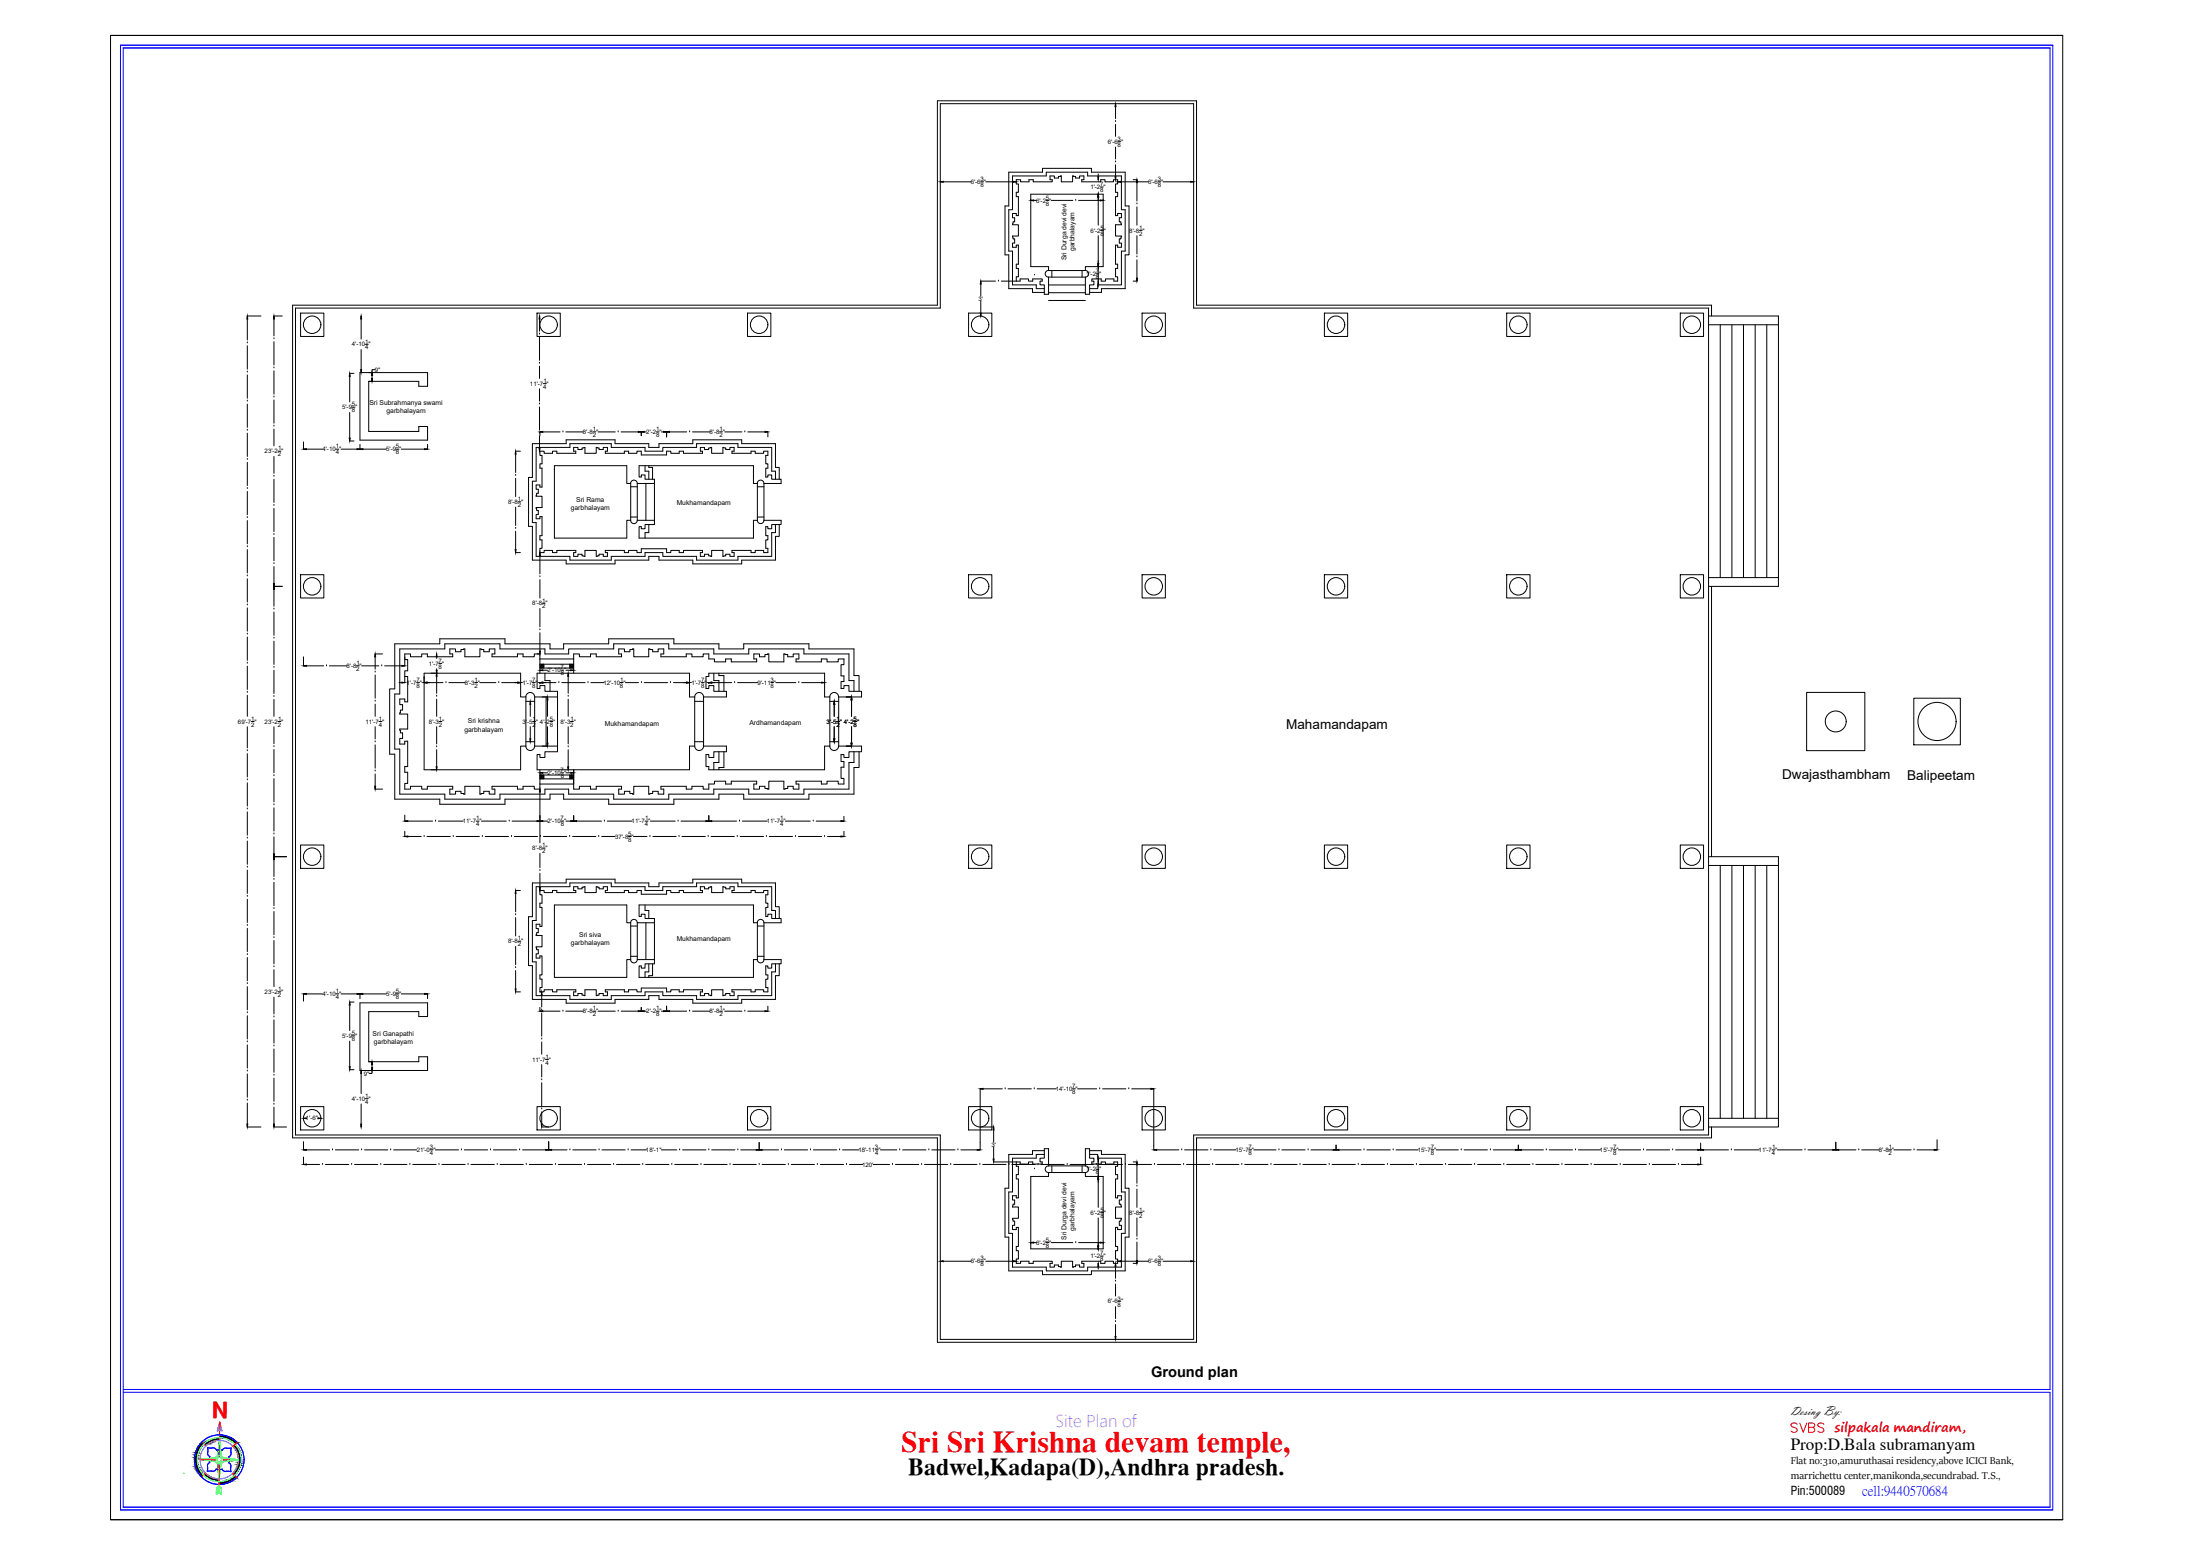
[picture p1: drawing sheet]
<svg xmlns="http://www.w3.org/2000/svg" width="1189mm" height="841mm" viewBox="0 0 1189 841" stroke-linecap="round" stroke-linejoin="round" font-family="sans-serif">
<!-- layer: 0 -->
<g fill="none" stroke="#000" stroke-width=".54">
<path d="M603 58v6M603 66h.1M603 67v7M603 79v7M604 77h2M510 98h15M530 98h1M533 98h15M593 97h1M593 94v2M603 97h.1M603 87h.1"/>
<path d="M603 89v7M604 98h.1M606 98h14M612 97h3M614 99v10M626 98h1M629 98h14M550 117v-11h-1v-2h1v-5h-1v-2h3v1h4v-1h2v1h11v-1h-2v-2h3v1h2v-1h2v3h6v-3h1v1h2v-1h3v2h-1v1h10v-1h2v1h5v-1h2v2h-1v5h1v2h-1v11M550 116h-1v-1h-2v3h1v2h-1v1h3v7h-3v1h1v2h-1v3h2v-2h1v11h-1v2h1v5h-1v2M557 105h39v39h-9v2h-20v-2h-10zM559 108h1M565 108h2"/>
<path d="M568 108h12M581 108h.1M583 108h12M593 106v16M595 101h1M603 116h1v-1h2v3h-1v2h1v1h-3v7h3v1h-1v2h1v3h-2v-2h-1v11h1v2h-1v5h1v2h-2v-1h-5v1h-2v-1h-5v1h1v2h-2v5h-2v-9M614 110h.1M614 112v10M593 127v15M595 124h1M614 139h.1M614 127v10"/>
<path d="M616 124h1M530 152h8M530 153v7M540 152h.1M559 148v1M564 158h-6v-2h-13v-18h-2v-27h2v-18h18v-2h27v2h18v18h2v27h-2v18h-13v2h-6M564 156h-4v-2h-13v-18h-2v-23h2v-18h18v-2h23v2h18v18h2v23h-2v18h-13v2h-4M567 146a1.8 1.8 0 0 0-2 2 1.8 1.8 0 0 0 2 2M567 150v9h-3v-5h-2v-2h1v-1h-5v1h-2v-1h-5v1h-10M567 150h20M567 154h20M567 158h20"/>
<path d="M568 146v4M585 146v4M587 146a1.8 1.8 0 0 1 1 2 1.8 1.8 0 0 1-1 2M592 148h2M593 152h.1M593 144h.1M593 144v8M593 153v2M612 152h3M614 140v10M134 171h7M134 172v12"/>
<path d="M148 171h5M148 172v9M160 166h348v-110h137v110h278v447h-278v110h-137v-110h-348zM162 169h13v13h-13zM195 171h.1M195 172v11M290 169h13v13h-13zM291 171h1M292 172v7M404 169h13v13h-13zM523 169h13v13h-13zM530 171h.1"/>
<path d="M530 163v6M567 162h20M617 169h13v13h-13zM716 169h12v13h-12zM814 169h13v13h-13zM908 169h13v13h-13zM923 171h38v146h-38M923 175h38M925 171v-6h-278v-111h-140v111h-349v450h349v110h140v-110h278v-6M930 175v137M936 175v137M942 175v137"/>
<path d="M948 175v137M955 175v137M134 185h.1M134 187v12M148 183h.1M148 199h.1M148 185v12M195 189v11M197 186h2M203 200h-2v1M292 180h.1M292 196h.1"/>
<path d="M292 182v13M292 198v6M134 201h.1M134 217h.1M134 203v12M134 218v13M148 214h.1M148 200v13M148 216v13M189 202h2M189 203v14M190 220h2"/>
<path d="M195 201h36v8h-5v-3h-27v27h27v-3h5v8h-36zM201 203v1M292 218h.1M292 210v7M292 220v12M294 207h1M134 232h.1M134 234v13M148 230h.1M148 232v9M164 239v4M189 238h2"/>
<path d="M189 223v14M292 234h.1M292 236v6M292 233v2M293 233h10M304 233h.1M306 233h9M320 233h2M323 233h9M334 233h.1M336 233h9M347 233v2"/>
<path d="M348 233h1M355 233h1M357 233h2M360 233v3M362 233h9M373 233h.1M374 233h10M389 233h1M392 233h9M403 233h.1M404 233h9M415 233v3"/>
<path d="M134 248h.1M134 250v12M148 257h.1M148 247v9M148 259v12M150 244h2M166 243h8M181 243h2M184 243h9M195 240v3M196 243h13M214 243h2"/>
<path d="M217 243h12M231 240v3M279 244h2M279 257h.1M279 245v10M279 258v10M291 244h1M292 244h2v1h5v-1h2v1h10v-1h-1v-2h2v1h2v-1h2v3h6v-3h2v1h2v-1h2v2h-1v1M292 244v2h1v5h-1v2h1v10h-1v-1h-2v2h1v2h-1v2h3v6h-3v2h1v2h-1v2h2v-1h1v10h-1v3h1v4h-1v2M300 253h.1M327 245h10v-1h3v1h4v-1h3v2h13v-2h3v1h4v-1h2v1h11v-1h-2v-2h3v1h2v-1h2v3h6v-3h1v1h2v-1h3v2h-1v1h10v-1h2v1h5v-1h2v2h-1v5h1v2h-1v5h1v-1h2v2h5v2h-9M349 252v3h2v4"/>
<path d="M351 252h2v7M419 259v-4h-2v-13h-18v-2h-23v2h-18v2h-9v-2h-19v-2h-22v2h-18v18h-2v22h2v19h18v2h22v-2h19v-3h9v3h18v2h23v-2h18v-13h2v-5M421 259v-7h-2v-12h-18v-2h-27v2h-18v2h-5v-2h-19v-2h-26v2h-18v18h-2v26h2v19h18v2h26v-2h19v-2h5v2h18v2h27v-2h18v-13h2v-7M134 264h.1M134 280h.1M134 265v13M148 273h.1M148 275v12M279 274v10M280 271h1M341 261a1.8 1.8 0 0 1 2-2 1.8 1.8 0 0 1 1 2M341 261h-2v-9h-39v39h39v-10h2"/>
<path d="M341 261v20M341 279h3M341 263h3M344 261v20M344 261h10M349 261v20M409 261a1.8 1.8 0 0 1 2-2 1.8 1.8 0 0 1 2 2M409 261h-2v-9h-62v6h2v-1h2v2h5v24h-5v3h-2v-2h-2v7h62v-10h2M409 261v20M409 279h4M409 263h4M413 261v20"/>
<path d="M134 295h.1M134 281v13M134 297v12M148 289h.1M148 290v13M279 298h2M279 285h.1M279 287v10M292 298h.1M327 297v1h1v3h-2v-2h-2v1l-2 1v-4h-6v4l-2-1v-1h-2v2h-2v-3h1v-1h-10v1h-2v-1h-5v1h-2M341 281a1.8 1.8 0 0 0 2 2 1.8 1.8 0 0 0 1-2M344 281h10"/>
<path d="M351 283v5h-2v3M409 281a1.8 1.8 0 0 0 2 2 1.8 1.8 0 0 0 2-2M413 281h9v2h-5v3h-2v-2h-1v5h1v3h-1v4h1v2h-2v-1h-5v1h-2v-1h-10v1h1v3h-3v-2h-2v1l-1 1v-4h-6v4l-2-1v-1h-2v2h-3v-3h2v-1h-11v1h-2v-1h-4v1h-3v-2h-13v2h-3v-1h-4v1h-3v-1h-10M134 311h.1M134 313v12M148 317h5M148 304h.1M148 306v9M148 318v9M162 310h13v13h-13zM292 312h.1M292 300v10"/>
<path d="M292 313v10M523 310h13v13h-13zM617 310h13v13h-13zM716 310h12v13h-12zM814 310h13v13h-13zM908 310h13v13h-13zM923 312h38M925 317v146M134 327h.1M134 328v13M148 329h.1M148 331v12"/>
<path d="M292 329v10M293 326h2M134 343h.1M134 358h.1M134 344v13M134 360v12M148 345h.1M148 346v13M164 355v5M166 360h9M176 360h.1M178 360h9"/>
<path d="M193 360h1M195 360h10M203 353h4M203 355v6M206 360h.1M208 360h9M219 355v5M236 353h.1M236 355v1M237 358h2M290 353h2M292 353h-3v2h-6v-2h-3v2h-14v-2h1v-2h-3v1h-3v-1h-2v4h-8v-4h-2v1h-3v-1h-3v2h2v2h-14v-2h-3v2h-6v-2h-3v3h1v6h-1v3"/>
<path d="M292 340h.1M292 342v10M292 353v11M292 356h18M292 359h18l-2 2v-2M292 359h.1M292 360h.1M293 359h-1M293 360h.1M293 359v1M293 359h1v2M293 359l-1 1"/>
<path d="M294 360h-1M294 359l-2 2M294 360h.1M308 359h.1M309 359h-1M309 360h-1M309 359l-1 1M309 359h.1M310 359l-1 1M310 360l-1 1M336 355v-2h-2v-2h3v1h3v-1h2v4h9v-4h2v1h3v-1h3v2h-2v2h14v-2h3v2h6v-2h3v3h3v2h6v-2h3v2h14M336 355h-14v-2h-3v2h-6v-2h-3v11"/>
<path d="M409 358v-2h-2v-3h3v2h3v-1l2-1v5h9v-5l2 1v1h3v-2h3v3h-2v2h14v-2h3v2h6v-2h3v3h-2v6h2v3h-2v4h2v-2h3v3h7v3h-13M134 374h.1M134 376v11M148 360h.1M148 376h.1M148 362v13M148 378v9M203 363h.1M203 379h.1M203 365v12M216 369h1M219 365v4"/>
<path d="M219 365h1v14M220 379h-1v-1h-3v3h2v3h-2v2h4v8h-4v2h2v3h-2v3h3v-2h1v14h-1v3h1v6h-1v3h3v-1h6v1h3v-1h14v1h-2v3h3v-2h3v2h2v-4h8v4h2v-2h3v2h3v-3h-1v-1h14v1h3v-1h6v1h3M225 369h2M229 366h.1M231 369h8M236 376h.1M236 361v1M236 365v9M236 378v9M241 369h.1M243 369h8M257 369h1"/>
<path d="M259 369h9M270 369h.1M271 369h9M281 369h.1M284 376a2.4 2.4 0 0 1 3-2 2.4 2.4 0 0 1 2 2M284 376h-3v-12h-52v52h52v-13h3M284 376v27M284 379h5M288 369h1M289 376v27M289 376h12M292 369h.1"/>
<path d="M292 361h18M293 360l-1 1M293 360v1M293 362h3M293 369h7M294 361h.1M294 360l-1 1M294 364v4h3v5M295 376v27M296 378v9M302 369h.1M303 362h2"/>
<path d="M304 369h12M306 362h2M307 376h.1M307 365v9M307 378v9M308 360h.1M309 360l-1 1M310 361h.1M318 369h.1M319 369h7M335 369h2M338 369h7"/>
<path d="M347 369h.1M348 369h13M362 369h.1M364 369h7M375 376a2.4 2.4 0 0 1 3-2 2.4 2.4 0 0 1 2 2M375 376h-2v-12h-83v8h2v-2h2v3h7v33h-7v3h-2v-1h-2v8h83v-13h2M375 379h5M375 376v27M379 369h2M380 376h13v-3h-7v-3h-3v2h-1v-7h1v-1h63v12h2M380 376v27M383 369h.1"/>
<path d="M385 369h10M386 364v4h2v5M388 364v1h3v8M397 369h.1M399 369h10M417 369h1M419 369h11M432 369h.1M433 369h11M448 376a2.4 2.4 0 0 1 3-2 2.4 2.4 0 0 1 2 2M448 379h5M448 376v27"/>
<path d="M453 376v27M460 378v9M461 373v-5h-2v-15h-25v-2h-29v2h-19v-2h-25v-3h-29v3h-25v2h-13v-2h-24v-3h-30v3h-24v24h-3v30h3v24h24v3h30v-3h24v-3h13v3h25v3h29v-3h25v-3h19v3h29v-3h25v-14h2v-6M464 373v-8h-3v-14h-24v-3h-35v3h-14v-3h-24v-3h-35v3h-24v3h-8v-3h-24v-3h-35v3h-25v24h-2v35h2v25h25v2h35v-2h24v-3h8v3h24v2h35v-2h24v-3h14v3h35v-3h24v-14h3v-9M976 374h32v31h-32zM1034 377h25v25h-25zM134 393v11M136 390h1M148 393v9M150 390h2M203 380v7M203 393v6"/>
<path d="M205 390h1M236 393v9M237 390h2M287 380v7M287 393v6M288 390h1M296 393v8M297 390h2M307 393v9M308 390h2M451 380v7M451 393v6"/>
<path d="M452 390h2M460 393v8M461 390h2M134 406h.1M134 407v13M148 419h.1M148 403h.1M148 405v12M203 416h.1M203 401h.1M203 402v13M203 418v7"/>
<path d="M236 403h.1M236 405v9M284 403a2.4 2.4 0 0 0 3 2 2.4 2.4 0 0 0 2-2M284 401h5M289 403h12M292 416v10M292 419h18M292 420h.1M292 419h.1M293 419h-1M293 419l-1 1M293 419h.1"/>
<path d="M293 417h3M293 419l-1 2M294 419h.1M294 419l-1 2M294 420h-1M303 417h2M306 417h2M307 403h.1M307 405v9M308 419v2M309 419h-1M309 419l-1 1"/>
<path d="M309 419h.1M309 420h-1M310 419h-1M310 420h.1M310 416v10h3v-1h6v1h3v-1h14M310 419l-2 2M310 420l-1 1M310 419v1M375 403a2.4 2.4 0 0 0 3 2 2.4 2.4 0 0 0 2-2M375 401h5M380 403h13v3h-7v3h-3v-1h-1v6h1v2h63v-13h2M388 406v6h-2v4"/>
<path d="M391 406v9h-3v1M448 403a2.4 2.4 0 0 0 3 2 2.4 2.4 0 0 0 2-2M448 401h5M453 403h13v3h-7v3h-3v-1h-2v3h2v3h-2v6h2v4h-3v-2h-6v2h-3v-2h-14v2h2v2h-3v-1h-3v1h-2v-4h-9v4h-2v-1h-3v1h-3v-2h2v-2M134 437h.1M134 421h.1M134 423v12M134 439v12M148 435h.1M148 421v12M148 436v13M203 426h4"/>
<path d="M292 428v12M292 424h18M292 421l2-2v2M292 421h18M292 426h.1M292 421h.1M293 420v1M294 420l-1 1M308 420h.1M309 421h.1M309 420v1M310 420v1"/>
<path d="M409 422h-14v2h-3v-2h-6v2h-3v2h-3v-1h-6v1h-3v-1h-14v1h2v3h-3v-2h-3v2h-2v-4h-9v4h-2v-2h-3v2h-3v-3h2v-1M134 453h.1M134 454v13M148 450h.1M148 452v9M162 456h13v13h-13zM219 440v4M219 449v3M220 444h14M220 452h8M229 452h.1M231 452h12"/>
<path d="M235 444h.1M237 444h13M245 452h.1M247 452h12M257 444h2M260 444h14M261 452h.1M262 452h13M275 444h.1M276 452h.1M277 444h13M278 452h13"/>
<path d="M292 442h.1M292 440v15M292 452h.1M293 458h2M293 444h3M294 452h12M303 443h2M306 444h2M308 452h.1M309 452h13M310 441v3M312 444h13"/>
<path d="M324 452h.1M325 452h7M327 444h.1M328 444h14M340 452h1M342 452h8M349 444h1M351 452h.1M351 444h14M353 452h12M366 444h.1M367 452h.1"/>
<path d="M368 444h13M369 452h12M383 452h.1M383 441v3M384 452h13M385 444h13M398 452h.1M400 444h.1M400 452h13M401 444h14M414 452h.1M416 452h12"/>
<path d="M422 444h1M424 444h14M430 452h.1M431 452h13M439 444h.1M441 444h13M446 452h.1M447 452h7M456 441v3M456 449v3M523 456h13v13h-13zM617 456h13v13h-13z"/>
<path d="M716 456h12v13h-12zM814 456h13v13h-13zM908 456h13v13h-13zM134 468h.1M134 470v13M148 463h7M148 475h.1M148 464v9M148 477v12M292 470h.1M292 461v8M292 472v7"/>
<path d="M923 463h38v146h-38M923 467h38M930 467v137M936 467v137M942 467v137M948 467v137M955 467v137M134 500h.1M134 484h.1M134 486v12M148 491h.1M148 492v13"/>
<path d="M279 481h2M279 494h.1M279 483v10M279 496v10M292 481h2v1h5v-1h2v1h10v-1h-1v-2h2v1h2v-1h2v3h6v-3h2v1h2v-1h2v2h-1v1M292 481v2h1v5h-1v2h1v10h-1v-1h-2v3h1v2h-1v1h3v6h-3v2h1v2h-1v3h2v-2h1v11h-1v2h1v4h-1v3M292 481h.1M327 482h10v-1h3v1h4v-1h3v2h13v-2h3v1h4v-1h2v1h11v-1h-2v-2h3v1h2v-1h2v3h6v-3h1v1h2v-1h3v2h-1v1h10v-1h2v1h5v-1h2v2h-1v5h1v2h-1v5h1v-1h2v2h5v2h-9M341 498a1.8 1.8 0 0 1 2-1 1.8 1.8 0 0 1 1 1M341 498h-2v-9h-39v39h39v-10h2M341 498v20M344 498h10"/>
<path d="M344 498v20M349 489v3h2v4M349 498v20M409 498a1.8 1.8 0 0 1 2-1 1.8 1.8 0 0 1 2 1M409 498h-2v-9h-62v6h2v-1h2v2h5v25h-5v2h-2v-1h-2v6h62v-10h2M409 498v20M413 498v20M419 496v-4h-2v-13h-18v-2h-23v2h-18v2h-9v-2h-19v-2h-22v2h-18v18h-2v23h2v18h18v2h22v-2h19v-2h9v2h18v2h23v-2h18v-13h2v-4M421 496v-6h-2v-13h-18v-2h-27v2h-18v2h-5v-2h-19v-2h-26v2h-18v18h-2v27h2v18h18v2h26v-2h19v-2h5v2h18v2h27v-2h18v-13h2v-6M134 516h.1M134 501v13M134 517v13"/>
<path d="M148 506h.1M148 508v13M279 511v10M280 508h1M341 518a1.8 1.8 0 0 0 2 2 1.8 1.8 0 0 0 1-2M341 500h3M341 517h3M344 518h10M409 518a1.8 1.8 0 0 0 2 2 1.8 1.8 0 0 0 2-2M409 500h4M409 517h4M413 518h9v3h-5v2h-2v-1h-1v5h1v2h-1v4h1v3h-2v-1h-5v1h-2v-1h-10v1h1v2h-3v-1h-2v1h-1v-3h-6v3h-2v-1h-2v1h-3v-2h2v-1h-11v1h-2v-1h-4v1h-3v-2h-13v2h-3v-1h-4v1h-3v-1h-10"/>
<path d="M134 531h.1M134 533v13M148 522h.1M148 524v9M148 539v9M150 536h2M164 537v4M166 537h8M181 537h2M184 537h9M195 537v2M196 537h13"/>
<path d="M214 537h2M217 537h12M231 537v2M279 536h2M279 523h.1M279 524v10M292 536h1M293 537v7M300 526h.1M327 535v1h1v2h-2v-1h-2v1h-2v-3h-6v3h-2v-1h-2v1h-2v-2h1v-1h-10v1h-2v-1h-5v1h-2M351 521v4h-2v3M353 521v6h-2v1"/>
<path d="M134 547h.1M134 549v12M148 549h.1M148 551v12M189 541h2M189 543v14M190 560h2M195 542h36v7h-5v-3h-27v27h27v-2h5v7h-36zM292 544v2M293 546h.1M293 547v13M293 546h10"/>
<path d="M304 546h.1M306 546h9M320 546h2M323 546h9M334 546h.1M336 546h9M347 544v2M348 546h1M355 546h1M357 546h2M360 543v3M362 546h9"/>
<path d="M373 546h.1M374 546h10M389 546h1M392 546h9M403 546h.1M404 546h9M415 543v3M134 579h.1M134 563h.1M134 564v13M148 565h.1M148 567v12"/>
<path d="M189 578h2M189 562v14M195 580v11M201 578v2h-2M201 575v2M293 561h.1M293 563v6M293 575v7M295 572h1M134 594h.1M134 580v13M134 596v11"/>
<path d="M148 596h.1M148 581h.1M148 582v13M148 598v9M162 598h13v12h-13zM195 596v11M197 593h2M290 598h13v12h-13zM293 599h.1M293 583h.1M293 585v12M404 598h13v12h-13z"/>
<path d="M523 598h13v12h-13zM530 588v33M531 588h11M543 588h.1M545 588h12M559 588h.1M560 588h11M580 588h1M582 588h11M594 588h.1M596 588h12M610 588h.1"/>
<path d="M612 588h10M617 598h13v12h-13zM623 588v33M716 598h12v12h-12zM814 598h13v12h-13zM908 598h13v12h-13zM134 609h7M148 609h7M164 604h.1M164 617v4M166 604h.1M172 604h.1"/>
<path d="M173 604h.1M195 609h.1M293 609h3M293 601v6M297 617v4M410 617v4M530 609h7M537 610v7M537 619v7M722 619v2M821 619v2M919 617v4"/>
<path d="M923 604h38M992 617v4M1047 616v5M164 625v4M166 629h7M166 621h12M174 629h.1M176 629h12M180 621h.1M181 621h13M190 629h.1M192 629h12"/>
<path d="M195 621h.1M197 621h13M206 629h.1M207 629h13M211 621h.1M213 621h12M221 629h.1M223 629h13M232 621h2M235 621h13M237 629h.1M239 629h12"/>
<path d="M249 621h.1M251 621h13M253 629h.1M255 629h12M265 621h.1M267 621h12M269 629h.1M270 629h13M281 621h.1M282 621h13M284 629h.1M286 629h13"/>
<path d="M298 621h8M300 629h.1M302 629h12M308 621h.1M310 621h12M316 629h.1M317 629h13M324 621h.1M325 621h13M332 629h.1M333 629h13M339 621h.1"/>
<path d="M341 621h8M347 629h.1M349 629h12M357 621h9M363 629h.1M365 629h12M367 621h.1M369 621h12M379 629h.1M380 629h13M383 621h.1M385 621h12"/>
<path d="M395 629h.1M396 629h13M399 621h.1M400 621h9M410 629h.1M412 629h12M412 621h9M422 621h.1M424 621h12M426 629h.1M428 629h12M438 621h.1"/>
<path d="M440 621h12M442 629h.1M443 629h13M454 621h.1M455 621h9M457 629h.1M459 629h7M472 629h9M473 621h2M476 621h9M482 629h.1M484 629h12"/>
<path d="M486 621h.1M488 621h12M498 629h.1M500 629h12M502 621h.1M504 621h12M514 629h.1M515 629h13M518 621h.1M519 621h9M530 629h.1M531 629h13"/>
<path d="M537 628h14v1h5v-1h2v1h5v-1h-1v-2h2v-6h3v10M545 629h.1M547 629h12M549 628v2h1v4h-1v3h1v10h-1v-1h-2v2h1v2h-1v2h3v6h-3v2h1v2h-1v2h2v-1h1v10h-1v3h1v4h-1v2h3v-1h4v1h2v-1h11v1h-2v2h3v-1h2v1h2v-3h6v3h1v-1h2v1h3v-2h-1v-1h10v1h2v-1h5v1h2v-2h-1v-4h1v-3h-1v-10h1v1h2v-2h-1v-2h1v-2h-3v-6h3v-2h-1v-2h1v-2h-2v1h-1v-10h1v-3h-1v-4h1v-2h-2v1h-5v-1h-2v1h-5v-1h1v-2h-2v-6h-2v10M559 631h.1M561 629h.1M563 629h12M564 622h-6v2h-13v18h-2v26h2v18h18v3h27v-3h18v-18h2v-26h-2v-18h-13v-2h-6M564 624h-4v2h-13v18h-2v22h2v18h18v2h23v-2h18v-18h2v-22h-2v-18h-13v-2h-4M567 630a1.8 1.8 0 0 0-2 2 1.8 1.8 0 0 0 2 1M567 633v2h-10v40h39v-40h-9v-2M567 630h20"/>
<path d="M567 633h20M568 630v3M577 629h.1M578 629h13M585 630v3M587 630a1.8 1.8 0 0 1 1 2 1.8 1.8 0 0 1-1 1M592 632h2M592 629h.1M593 628h.1M593 635h.1M593 625v1M593 628v7"/>
<path d="M593 637v15M594 629h13M608 629h.1M610 629h12M612 628h3M614 629v10M624 629h.1M625 621h12M625 629h13M639 621h.1M640 629h.1M640 621h13"/>
<path d="M641 629h13M654 621h.1M655 629h.1M656 621h12M657 629h13M671 629h.1M673 629h12M675 621h1M678 621h12M687 629h.1M688 629h13M691 621h.1"/>
<path d="M693 621h12M703 629h.1M704 629h13M707 621h.1M708 621h12M718 629h.1M720 629h12M724 621h12M734 629h.1M736 629h12M737 621h.1M739 621h12"/>
<path d="M750 629h.1M751 629h13M753 621h.1M754 621h12M765 629h.1M767 629h13M773 621h2M776 621h12M781 629h.1M783 629h12M790 621h.1M791 621h13"/>
<path d="M797 629h.1M798 629h13M805 621h.1M807 621h12M813 629h.1M814 629h13M822 621h12M828 629h.1M830 629h13M836 621h.1M837 621h13M844 629h.1"/>
<path d="M846 629h12M851 621h.1M853 621h12M860 629h.1M861 629h13M872 621h1M875 621h12M876 629h.1M877 629h13M888 621h.1M890 621h12M891 629h.1"/>
<path d="M893 629h12M904 621h.1M905 621h12M907 629h.1M909 629h8M919 625v4M921 621h13M936 621h.1M937 621h14M958 621h1M960 621h14M975 621h.1"/>
<path d="M977 621h13M994 621h9M1004 621h.1M1006 621h9M1021 621h1M1023 621h10M1034 621h.1M1036 621h9M593 658v15M595 655h1M614 641h.1M614 642v10"/>
<path d="M614 658v10M616 655h1M559 671h1M565 671h2M568 671h12M581 671h.1M583 671h12M595 678h1M614 669h.1M614 671v10M510 681h15M530 681h1"/>
<path d="M533 681h15M593 682h1M593 684v2M603 682h.1M603 692h.1M603 684v6M603 694v6M604 681h.1M606 681h14M612 682h3M626 681h1M629 681h14"/>
<path d="M603 714h.1M603 706v6M603 715v7M604 703h2"/>
<circle cx="169" cy="175" r="5"/>
<circle cx="296" cy="175" r="5"/>
<circle cx="410" cy="175" r="5"/>
<circle cx="530" cy="175" r="5"/>
<circle cx="623" cy="175" r="5"/>
<circle cx="722" cy="175" r="5"/>
<circle cx="820" cy="175" r="5"/>
<circle cx="914" cy="175" r="5"/>
<circle cx="169" cy="317" r="5"/>
<circle cx="530" cy="317" r="5"/>
<circle cx="623" cy="317" r="5"/>
<circle cx="722" cy="317" r="5"/>
<circle cx="820" cy="317" r="5"/>
<circle cx="914" cy="317" r="5"/>
<circle cx="992" cy="390" r="6"/>
<circle cx="1047" cy="390" r="10"/>
<circle cx="169" cy="463" r="5"/>
<circle cx="530" cy="463" r="5"/>
<circle cx="623" cy="463" r="5"/>
<circle cx="722" cy="463" r="5"/>
<circle cx="820" cy="463" r="5"/>
<circle cx="914" cy="463" r="5"/>
<circle cx="169" cy="604" r="5"/>
<circle cx="296" cy="604" r="5"/>
<circle cx="410" cy="604" r="5"/>
<circle cx="530" cy="604" r="5"/>
<circle cx="623" cy="604" r="5"/>
<circle cx="722" cy="604" r="5"/>
<circle cx="820" cy="604" r="5"/>
<circle cx="914" cy="604" r="5"/>
</g>
<g fill="#000" stroke="#000" stroke-width=".54">
<path d="M603 56v2zM508 98h2zM548 98h1h-1zM593 96h1l-1 1zM603 96v1zM604 98h2zM614 97l1 2h-1zM643 98h2h-2zM557 108h2v1zM593 105l1 1h-1zM595 108h1l-1 1zM530 152v1z"/>
<path d="M593 142h1l-1 2zM593 152l1 1h-1zM614 150h1l-1 2zM134 171v1h-1zM148 171v1zM195 171v1zM292 171v1h-1zM530 169v2zM195 200v1zM189 202v1zM201 204v2zM201 201v2z"/>
<path d="M189 237v1zM292 233h1v1zM345 233h2l-2 1zM347 233h1v1zM359 233h1l-1 1zM360 233h2v1zM413 233h2l-2 1zM164 243l2-1v1zM193 242l2 1h-2zM195 243l1-1v1zM229 242l2 1h-2zM279 244v1h-1z"/>
<path d="M291 242h1v2zM278 297h1v1zM148 317v1zM148 315v2zM292 298v2zM164 360l2-1v1zM203 353v2h-1zM217 359l2 1h-2zM236 353v2zM292 352v1zM217 368l2 1h-2zM229 369l2-1v1z"/>
<path d="M236 364v1zM236 362v2zM280 368l1 1h-1zM292 362h1zM292 369l1-1v1zM296 376v2zM307 364v1zM308 362h2h-2zM371 368l2 1h-2zM383 369l2-1v1zM444 368l2 1h-2zM460 376v2z"/>
<path d="M287 379v1h-1zM286 399h1v2zM451 379v1zM451 399v2zM236 414v2zM292 417h1v1zM296 401v2zM307 414v2zM308 417h2l-2 1zM460 401v2zM202 425h1v1zM292 426v2z"/>
<path d="M219 444l1-1v1zM219 452h1zM290 443l2 1h-2zM292 444l1-1v1zM308 443l2 1h-2zM310 444l2-1v1zM381 443l2 1h-2zM383 444l2-1v1zM454 443l2 1h-2zM454 452h2h-2zM148 463v1zM148 461v2z"/>
<path d="M292 479v2zM279 481v2h-1zM164 537h2zM193 537h2h-2zM195 537h1zM229 537h2h-2zM278 534h1v2zM293 536v1h-1zM189 541v2zM292 546h1zM345 546h2h-2zM347 546h1z"/>
<path d="M359 546h1h-1zM360 546h2zM413 546h2h-2zM189 576v2zM195 578v2zM201 573v2zM201 577v1zM530 588h1zM622 588h1h-1zM133 607h1v2zM148 607v2zM164 604h2z"/>
<path d="M172 604h1h-1zM195 607v2zM292 607h1v2zM537 609v1zM164 629h2zM164 621h2zM295 621h2h-2zM297 621h1zM409 621h1h-1zM410 621h2zM528 621h2h-2zM537 626v2z"/>
<path d="M593 635l1 2h-1zM593 626h1l-1 2zM614 628l1 1h-1zM623 621h2zM720 621h2h-2zM722 621h2zM819 621h2h-2zM821 621h1zM917 629h2h-2zM917 621h2h-2zM919 621h2zM990 621h2h-2z"/>
<path d="M992 621h2zM1045 621h2h-2zM557 671h2zM593 673h1l-1 2zM595 671h1h-1zM508 681h2v1zM548 681h1l-1 1zM593 682l1 2h-1zM603 682v2zM604 681h2v1zM614 681h1l-1 1zM643 681h2l-2 1z"/>
<path d="M603 722v1zM117 777h2zM119 775h1zM126 779l1 1zM126 779h2l-1 1zM111 780h1l-1 1zM126 796l1 1zM126 796h2l-1 1zM126 781h2zM126 781l1-1 1 1zM118 801h3z"/>
<path d="M109 779l1 1zM109 779l1 1h-2z"/>
<path d="M108 780l1 1 1-1zM108 780l1 1h-2z"/>
<path d="M108 780h2zM108 780h2z"/>
<path d="M110 780h3zM110 780h2z"/>
<path d="M111 780h2zM110 780h1h2z"/>
<path d="M111 779l2 1 1-1zM111 780v-1l2 1z"/>
<path d="M111 779h3zM111 779h3z"/>
<path d="M112 779h2h1zM111 779h1h2z"/>
<path d="M112 778h4zM112 779h3z"/>
<path d="M113 778h3zM112 778h4z"/>
<path d="M113 778h4zM113 778h3z"/>
<path d="M117 777h2zM116 777h3z"/>
<path d="M116 777h3zM115 777h4z"/>
<path d="M115 777l4 1v-1zM114 778l1-1 4 1z"/>
<path d="M114 778h5zM113 778h6z"/>
<path d="M113 778h6zM113 778h4z"/>
<path d="M119 775l3 1zM119 775l3 1z"/>
<path d="M119 776h4zM119 776h4h-4z"/>
<path d="M119 776h5h-1zM119 776h5h-5z"/>
<path d="M119 776l5 1zM119 776l5 1z"/>
<path d="M119 777h6zM119 777h6z"/>
<path d="M120 777h5zM120 777h5z"/>
<path d="M121 777h5zM121 777h5z"/>
<path d="M123 777h3zM123 777h3z"/>
<path d="M123 777l3 1v-1zM123 777l3 1z"/>
<path d="M124 778h3zM124 778h3z"/>
<path d="M125 778h2zM125 778h2z"/>
<path d="M125 778l3 1-1-1zM125 778l3 1h-2z"/>
<path d="M126 779h2zM126 779h2z"/>
<path d="M105 788l2 1zM105 788l2 1z"/>
<path d="M105 789l2 1v-1zM105 789l2 1h-2z"/>
<path d="M105 787l2 1v-1zM105 787l2 1h-2z"/>
<path d="M105 788h2zM105 788h2h-2z"/>
<path d="M105 790h2zM105 790h2z"/>
<path d="M105 790l2 1v-1zM105 790l2 1h-2z"/>
<path d="M105 786l2 1v-1zM105 786l2 1h-2z"/>
<path d="M105 786h2zM105 786h2h-2z"/>
<path d="M105 791h2zM105 791h2z"/>
<path d="M105 791l2 1v-1zM105 791l2 1h-1z"/>
<path d="M106 785l1 1v-1zM106 785l1 1h-2z"/>
<path d="M106 792l1 1zM106 792l1 1z"/>
<path d="M106 785h1zM106 785h1z"/>
<path d="M106 793l2 1-1-1zM106 793l2 1h-2z"/>
<path d="M106 784l1 1 1-1zM106 784l1 1h-1z"/>
<path d="M106 794h2zM106 794h2h-2z"/>
<path d="M106 783h2zM106 783l2 1z"/>
<path d="M106 794l2 1v-1zM106 794l2 1h-1z"/>
<path d="M107 782l1 1v-1zM107 782l1 1h-2z"/>
<path d="M107 795h2h-1zM107 795h2h-2z"/>
<path d="M107 782h1zM107 782h1z"/>
<path d="M107 795l2 1zM107 795l2 1z"/>
<path d="M107 796l3 1-1-1zM107 796l3 1h-2z"/>
<path d="M107 781l1 1 1-1zM107 781l1 1h-1z"/>
<path d="M107 781h2zM107 781h2z"/>
<path d="M108 797h2zM108 797h2z"/>
<path d="M108 797l1 1 1-1zM108 797l1 1z"/>
<path d="M111 796l1 1zM110 797l1-1 1 1z"/>
<path d="M110 797h2zM110 797h2z"/>
<path d="M111 780h1zM111 780h1z"/>
<path d="M110 797h3zM110 797h3z"/>
<path d="M111 797l3 1zM111 797l3 1z"/>
<path d="M111 798h3zM111 798h3z"/>
<path d="M111 798h4zM111 798h4z"/>
<path d="M112 798h3zM112 798h3z"/>
<path d="M112 798l4 1zM112 798l4 1z"/>
<path d="M113 799h4zM113 799h4z"/>
<path d="M113 799h5zM113 799h5z"/>
<path d="M113 799h5zM113 799h5z"/>
<path d="M113 799l5 1v-1zM113 799l5 1z"/>
<path d="M114 800h4zM114 800h4z"/>
<path d="M116 800h2zM116 800h2zM117 800h1z"/>
<path d="M122 800h3zM121 800h4z"/>
<path d="M122 800h3zM122 800h3z"/>
<path d="M124 799l1 1 1-1zM122 800l2-1 1 1z"/>
<path d="M124 799h3zM124 799h2z"/>
<path d="M127 797l1 1zM126 798l1-1 1 1z"/>
<path d="M125 799h2zM124 799h3z"/>
<path d="M126 781h2zM126 781h2h-2zM126 781h2z"/>
<path d="M126 798h2zM126 798h2z"/>
<path d="M126 798l1 1 1-1zM125 799l1-1 1 1z"/>
<path d="M126 781l3 1-1-1zM126 781l3 1h-2z"/>
<path d="M127 795l1 1v-1zM127 795l1 1h-2zM126 796h2zM126 796h2z"/>
<path d="M127 795h1zM127 795h1z"/>
<path d="M127 782h2zM127 782h2z"/>
<path d="M127 782l2 1v-1zM127 782l2 1h-1z"/>
<path d="M127 794l1 1 1-1zM127 794l1 1h-1z"/>
<path d="M128 794h1zM128 794h1z"/>
<path d="M128 783h1zM128 783h1z"/>
<path d="M128 783l2 2-1-2zM128 783l2 2h-2z"/>
<path d="M128 793l1 1 1-1zM128 793l1 1h-1z"/>
<path d="M128 793h2zM128 793h2z"/>
<path d="M128 785h2zM128 785h2z"/>
<path d="M128 785l2 1v-1zM128 785l2 1h-1z"/>
<path d="M128 792l2 1v-1zM128 792l2 1h-2z"/>
<path d="M129 786h1zM129 786h1z"/>
<path d="M129 791h1zM129 791l1 1z"/>
<path d="M129 786l1 1v-1zM129 786l1 1h-1z"/>
<path d="M129 790l1 1v-1zM129 790l1 1h-1z"/>
<path d="M129 787h1zM129 787h1z"/>
<path d="M129 790h1zM129 790h1z"/>
<path d="M129 787l1 1v-1zM129 787l1 1h-1z"/>
<path d="M129 788l1 1zM129 788l1 1z"/>
<path d="M129 789h1zM129 789h1z"/>
<path d="M129 789h1zM129 789h1h-1z"/>
<path d="M129 789l1 1v-1zM129 789l1 1h-1z"/>
<path d="M117 800h1zM117 800h1z"/>
<path d="M118 801l2 1zM118 802h2z"/>
<path d="M118 801h5zM118 801h3z"/>
<path d="M118 801h5h1zM118 801h5h-5z"/>
<path d="M118 800h6zM118 800l6 1z"/>
<path d="M120 800h4zM118 800h6z"/>
<path d="M121 800h4zM120 800h4z"/>
</g>
<path d="M971 769h-1h-2v1l3 1v2l-1 1-2-1M973 769l1 5 2-5M977 771h3l1-1-2-1h-2v5l3-1 1-1-2-1M986 769h-2h-1v1l2 1 1 2-2 1-2-1" fill="none" stroke="#f00" stroke-width=".54"/>
<!-- layer: HATCH -->
<path d="M65 24h1044v792h-1044zM67 751h1041v-725h-1041v788h1041v-62h-1041" fill="none" stroke="#00f" stroke-width=".54"/>
<path d="M60 19h1055v802h-1055zM60 821h1055" fill="none" stroke="#000" stroke-width=".54"/>
<!-- layer: TITLE -->
<path d="M109 788h8M116 790h.1M121 789h.1M121 790h.1M121 789h1" fill="none" stroke="#00bfff" stroke-width=".54"/>
<g fill="none" stroke="#ff7f00" stroke-width=".54">
<path d="M119 779l-1 7M119 778v8M119 768v19M108 788l8 1-7-1M108 788h8M109 789h7M111 789h5M112 789h4M113 789h3M114 789h2M115 789h1h-2M116 789h-1"/>
<path d="M118 790v2M118 791v2M118 785v1M118 793v-2v3M118 784v2M118 794v-3v4M118 783v3v-2M118 796v-5v6M118 782v4v-3M118 791v5M118 782v4M118 797v-6v7"/>
<path d="M118 791v7M118 781v5v-5M118 780v6M118 790v16M121 789h.1M121 789h1M121 789h3M121 789h2M121 789h4M121 788l8 1M125 789h-4h6M127 789h-6h7"/>
<path d="M127 789h-6h8"/>
</g>
<path d="M109 779l2 2-2-2M119 768v19M128 779l-2 2M111 796l-2 2 2-2M118 790v16M126 796l2 2" fill="none" stroke="#f00" stroke-width=".54"/>
<g fill="none" stroke="#f0f" stroke-width=".54">
<path d="M117 773h.1M118 772v1M118 772v1v-1M118 771v2M118 771v2v-2M118 770v3M118 772l1-3v4M119 769l-1 4M119 772v-3v4M119 773v-5l-2 5M120 773h-3l2-5 1 5h-3"/>
<circle cx="118" cy="789" r="10"/>
<circle cx="119" cy="788" r="10"/>
</g>
<g fill="none" stroke="#00f" stroke-width=".54">
<path d="M118 779v7M119 779l-1 7M119 778l-1 8v-6M112 784v2a1.2 1.2 0 0 1 1 2M113 789v1M113 790l-1 1v4h2M118 790v2M118 786h.1M118 785v1M118 793v-2v3M118 791v2M118 794a1.2 1.2 0 0 0-2 1h-2"/>
<path d="M118 794a1.2 1.2 0 0 0-2 0l-2 1M118 784v2v-1M118 783a1.2 1.2 0 0 1-2-1h-4v4a1.2 1.2 0 0 1 1 2M118 783a1.2 1.2 0 0 1-2-1h-4v2M118 791v4M118 782v4M118 796v-5v6M118 796v-5v7M118 781v5M118 798v-7v8M118 780v6M119 783a1.2 1.2 0 0 0 2-1h4v4a1.2 1.2 0 0 0-1 2"/>
<path d="M124 789a1.2 1.2 0 0 0 1 2v2M124 789a1.2 1.2 0 0 0 1 2v1M125 792v3h-4a1.2 1.2 0 0 0-2-1M125 793v2h-4a1.2 1.2 0 0 0-2-1"/>
<circle cx="118" cy="789" r="13"/>
<circle cx="119" cy="788" r="13"/>
</g>
<path d="M119 778v8" fill="none" stroke="#000" stroke-width=".54"/>
<g fill="none" stroke="#0f0" stroke-width=".54">
<path d="M99 796h1M117 790l1 9 1-8M118 786l1-8 1 8M120 790l-2 9M121 788l8 1-8 1M121 787l8 2h-8M117 804v3M117 803v4M118 803v4v-4M118 803l-1 4v-3M118 803v3M118 806l2 1"/>
<path d="M118 806l-1 1M118 803l2 1v3l-2-1-1 1M118 803l-1 1 1-1 2 1"/>
<circle cx="118" cy="789" r="1.3"/>
<circle cx="119" cy="788" r="1.3"/>
</g>
<g fill="none" stroke="#0ff" stroke-width=".54">
<circle cx="118" cy="789" r="12"/>
<circle cx="118" cy="789" r="2.3"/>
<circle cx="119" cy="788" r="12"/>
<circle cx="119" cy="788" r="2.3"/>
</g>
<path d="M116 788h-8l8 2M116 787l-8 1 8 1" fill="none" stroke="#3fff00" stroke-width=".54"/>
<text font-size="16.2" fill="#f00" x="487" y="784">Sri Sri Krishna devam temple,</text>
<text font-size="12.9" x="491" y="797">Badwel,Kadapa(D),Andhra pradesh.</text>
<text font-size="12.2" fill="#f00" x="115" y="766" transform="rotate(1 115 766)">N</text>
<text font-size="9.2" x="968" y="783">Prop:D.Bala subramanyam</text>
<text font-size="8.7" fill="#f0f" x="570" y="771">Site Plan of</text>
<text font-size="7.9" x="622" y="744">Ground plan</text>
<g font-size="7.3">
<text x="695" y="394">Mahamandapam</text>
<text x="963" y="421">Dwajasthambham</text>
<text x="1031" y="422">Balipeetam</text>
</g>
<text font-size="7.3" fill="#00f" x="1006" y="807">cell:9440570684</text>
<text font-size="7" x="967" y="765">Desing By:</text>
<text font-size="7" fill="#f00" x="992" y="774">silpakala mandiram,</text>
<text font-size="6.6" x="968" y="807">Pin:500089</text>
<g font-size="6">
<text x="968" y="791">Flat no:310,amuruthasai residency,above ICICI Bank,</text>
<text x="968" y="799">marrichettu center,manikonda,secundrabad. T.S.,</text>
</g>
<g font-size="3.7">
<text x="581" y="136" transform="rotate(-90 581 136)">garbhalayam</text>
<text x="576" y="141" transform="rotate(-90 576 141)">Sri Durga devi devi</text>
<text x="200" y="219">Sri Subrahmanya swami</text>
<text x="209" y="223">garbhalayam</text>
<text x="308" y="275">garbhalayam</text>
<text x="311" y="271">Sri Rama</text>
<text x="366" y="273">Mukhamandapam</text>
<text x="251" y="395">garbhalayam</text>
<text x="253" y="391">Sri krishna</text>
<text x="327" y="392">Mukhamandapam</text>
<text x="405" y="392">Ardhamandapam</text>
<text x="313" y="506">Sri siva</text>
<text x="366" y="509">Mukhamandapam</text>
<text x="308" y="510">garbhalayam</text>
<text x="201" y="560">Sri Ganapathi</text>
<text x="202" y="564">garbhalayam</text>
<text x="581" y="665" transform="rotate(-90 581 665)">garbhalayam</text>
<text x="576" y="670" transform="rotate(-90 576 670)">Sri Durga devi devi</text>
</g>
<g font-size="3.3">
<text x="599" y="78">6'-6 &quot;</text>
<text x="604" y="76">3</text>
<text x="604" y="79">8</text>
<text x="525" y="99">6'-6 &quot;</text>
<text x="530" y="98">3</text>
<text x="530" y="101">8</text>
<text x="594" y="101">7</text>
<text x="620" y="99">6'-6 &quot;</text>
<text x="626" y="98">3</text>
<text x="626" y="101">8</text>
<text x="565" y="108">5</text>
<text x="589" y="102">1'-2 &quot;</text>
<text x="594" y="104">8</text>
<text x="560" y="109">6'-2 &quot;</text>
<text x="565" y="111">8</text>
<text x="589" y="126">6'-2</text>
<text x="595" y="124">5</text>
<text x="596" y="126">&quot;</text>
<text x="610" y="126">8'-8 &quot;</text>
<text x="616" y="124">1</text>
<text x="595" y="127">8</text>
<text x="616" y="127">2</text>
<text x="587" y="149">1'-2</text>
<text x="592" y="148">7</text>
<text x="594" y="149">&quot;</text>
<text x="592" y="151">8</text>
<text x="529" y="162">3'</text>
<text x="197" y="186">1</text>
<text x="190" y="187">4'-10 &quot;</text>
<text x="197" y="189">4</text>
<text x="203" y="201">9&quot;</text>
<text x="286" y="208">11'-7 &quot;</text>
<text x="294" y="210">4</text>
<text x="294" y="207">1</text>
<text x="185" y="221">5'-9 &quot;</text>
<text x="190" y="220">5</text>
<text x="190" y="223">8</text>
<text x="320" y="233">1</text>
<text x="355" y="233">1</text>
<text x="389" y="233">1</text>
<text x="315" y="234">8'-8 &quot;</text>
<text x="320" y="236">2</text>
<text x="349" y="234">2'-2 &quot;</text>
<text x="354" y="236">8</text>
<text x="383" y="234">8'-8 &quot;</text>
<text x="389" y="236">2</text>
<text x="143" y="245">23'-2 &quot;</text>
<text x="150" y="243">1</text>
<text x="174" y="244">4'-10 &quot;</text>
<text x="181" y="245">4</text>
<text x="181" y="242">1</text>
<text x="209" y="244">5'-9 &quot;</text>
<text x="214" y="242">5</text>
<text x="214" y="245">8</text>
<text x="150" y="246">2</text>
<text x="275" y="272">8'-8 &quot;</text>
<text x="280" y="274">2</text>
<text x="280" y="271">1</text>
<text x="288" y="327">8'-8 &quot;</text>
<text x="293" y="329">2</text>
<text x="293" y="325">1</text>
<text x="193" y="359">1</text>
<text x="232" y="360">1'-7 &quot;</text>
<text x="237" y="358">7</text>
<text x="187" y="361">8'-8 &quot;</text>
<text x="193" y="362">2</text>
<text x="237" y="361">8</text>
<text x="296" y="363">2'-10 &quot;</text>
<text x="303" y="362">7</text>
<text x="303" y="365">8</text>
<text x="220" y="370">1'-7 &quot;</text>
<text x="225" y="368">7</text>
<text x="225" y="372">8</text>
<text x="251" y="370">8'-3 &quot;</text>
<text x="256" y="371">2</text>
<text x="256" y="368">1</text>
<text x="282" y="370">1'-7 &quot;</text>
<text x="288" y="368">7</text>
<text x="288" y="372">8</text>
<text x="326" y="370">12'-10 &quot;</text>
<text x="335" y="372">8</text>
<text x="335" y="368">1</text>
<text x="374" y="370">1'-7 &quot;</text>
<text x="379" y="368">7</text>
<text x="379" y="372">8</text>
<text x="409" y="370">9'-11 &quot;</text>
<text x="416" y="368">3</text>
<text x="416" y="372">8</text>
<text x="136" y="389">1</text>
<text x="150" y="389">1</text>
<text x="205" y="389">1</text>
<text x="237" y="389">1</text>
<text x="288" y="389">1</text>
<text x="297" y="389">5</text>
<text x="308" y="389">1</text>
<text x="452" y="389">1</text>
<text x="461" y="389">5</text>
<text x="129" y="391">69'-7 &quot;</text>
<text x="136" y="392">2</text>
<text x="143" y="391">23'-2 &quot;</text>
<text x="150" y="392">2</text>
<text x="198" y="391">11'-7 &quot;</text>
<text x="205" y="392">4</text>
<text x="232" y="391">8'-3 &quot;</text>
<text x="237" y="392">2</text>
<text x="282" y="391">3'-5</text>
<text x="288" y="392">2</text>
<text x="290" y="391">&quot; 4'-2 &quot;</text>
<text x="297" y="393">8</text>
<text x="303" y="391">8'-3 &quot;</text>
<text x="308" y="392">2</text>
<text x="447" y="391">3'-5</text>
<text x="452" y="392">2</text>
<text x="454" y="391">&quot; 4'-2 &quot;&quot;</text>
<text x="454" y="391">&quot; 4'-2</text>
<text x="461" y="393">8</text>
<text x="296" y="419">2'-10 &quot;</text>
<text x="303" y="417">7</text>
<text x="303" y="420">8</text>
<text x="257" y="443">1</text>
<text x="303" y="443">7</text>
<text x="349" y="443">1</text>
<text x="422" y="443">1</text>
<text x="250" y="445">11'-7 &quot;</text>
<text x="257" y="446">4</text>
<text x="296" y="445">2'-10 &quot;</text>
<text x="303" y="446">8</text>
<text x="341" y="445">11'-7 &quot;</text>
<text x="349" y="446">4</text>
<text x="414" y="445">11'-7 &quot;</text>
<text x="422" y="446">4</text>
<text x="332" y="453">37'-8 &quot;</text>
<text x="339" y="451">5</text>
<text x="339" y="455">8</text>
<text x="288" y="459">8'-8 &quot;</text>
<text x="293" y="461">2</text>
<text x="293" y="458">1</text>
<text x="275" y="510">8'-8 &quot;</text>
<text x="280" y="508">1</text>
<text x="280" y="511">2</text>
<text x="143" y="537">23'-2 &quot;</text>
<text x="150" y="538">2</text>
<text x="150" y="535">1</text>
<text x="174" y="538">4'-10 &quot;</text>
<text x="181" y="540">4</text>
<text x="181" y="536">1</text>
<text x="209" y="538">5'-9 &quot;</text>
<text x="214" y="536">5</text>
<text x="214" y="540">8</text>
<text x="320" y="546">1</text>
<text x="355" y="546">1</text>
<text x="389" y="546">1</text>
<text x="315" y="547">8'-8 &quot;</text>
<text x="320" y="549">2</text>
<text x="349" y="547">2'-2 &quot;</text>
<text x="354" y="549">8</text>
<text x="383" y="547">8'-8 &quot;</text>
<text x="389" y="549">2</text>
<text x="185" y="561">5'-9 &quot;</text>
<text x="190" y="559">5</text>
<text x="190" y="562">8</text>
<text x="288" y="573">11'-7 &quot;</text>
<text x="295" y="575">4</text>
<text x="295" y="572">1</text>
<text x="197" y="581">9&quot;</text>
<text x="579" y="588">7</text>
<text x="197" y="593">1</text>
<text x="571" y="589">14'-10 &quot;</text>
<text x="579" y="591">8</text>
<text x="190" y="595">4'-10 &quot;</text>
<text x="197" y="596">4</text>
<text x="165" y="605">1'-6&quot;</text>
<text x="225" y="622">21'-0 &quot;</text>
<text x="232" y="621">3</text>
<text x="232" y="624">4</text>
<text x="349" y="622">18'-1&quot;</text>
<text x="464" y="622">18'-11 &quot;</text>
<text x="473" y="621">3</text>
<text x="473" y="624">4</text>
<text x="536" y="619">3'</text>
<text x="668" y="622">15'-7 &quot;</text>
<text x="675" y="621">7</text>
<text x="675" y="624">8</text>
<text x="766" y="622">15'-7 &quot;</text>
<text x="773" y="621">7</text>
<text x="773" y="624">8</text>
<text x="865" y="622">15'-7 &quot;</text>
<text x="872" y="621">7</text>
<text x="872" y="624">8</text>
<text x="950" y="622">11'-7 &quot;</text>
<text x="957" y="624">4</text>
<text x="958" y="621">1</text>
<text x="1015" y="622">8'-8 &quot;</text>
<text x="1021" y="624">2</text>
<text x="1021" y="621">1</text>
<text x="466" y="630">120'</text>
<text x="587" y="633">1'-2</text>
<text x="592" y="631">7</text>
<text x="592" y="634">8</text>
<text x="594" y="633">&quot;</text>
<text x="589" y="656">6'-2</text>
<text x="595" y="655">5</text>
<text x="595" y="658">8</text>
<text x="596" y="656">&quot;</text>
<text x="610" y="656">8'-8 &quot;</text>
<text x="616" y="658">2</text>
<text x="616" y="655">1</text>
<text x="565" y="671">5</text>
<text x="560" y="672">6'-2 &quot;</text>
<text x="565" y="674">8</text>
<text x="525" y="682">6'-6 &quot;</text>
<text x="530" y="681">3</text>
<text x="589" y="680">1'-2 &quot;</text>
<text x="594" y="678">7</text>
<text x="594" y="681">8</text>
<text x="620" y="682">6'-6 &quot;</text>
<text x="626" y="681">3</text>
<text x="530" y="684">8</text>
<text x="626" y="684">8</text>
<text x="599" y="704">6'-6 &quot;</text>
<text x="604" y="703">3</text>
<text x="604" y="706">8</text>
</g>
</svg>
